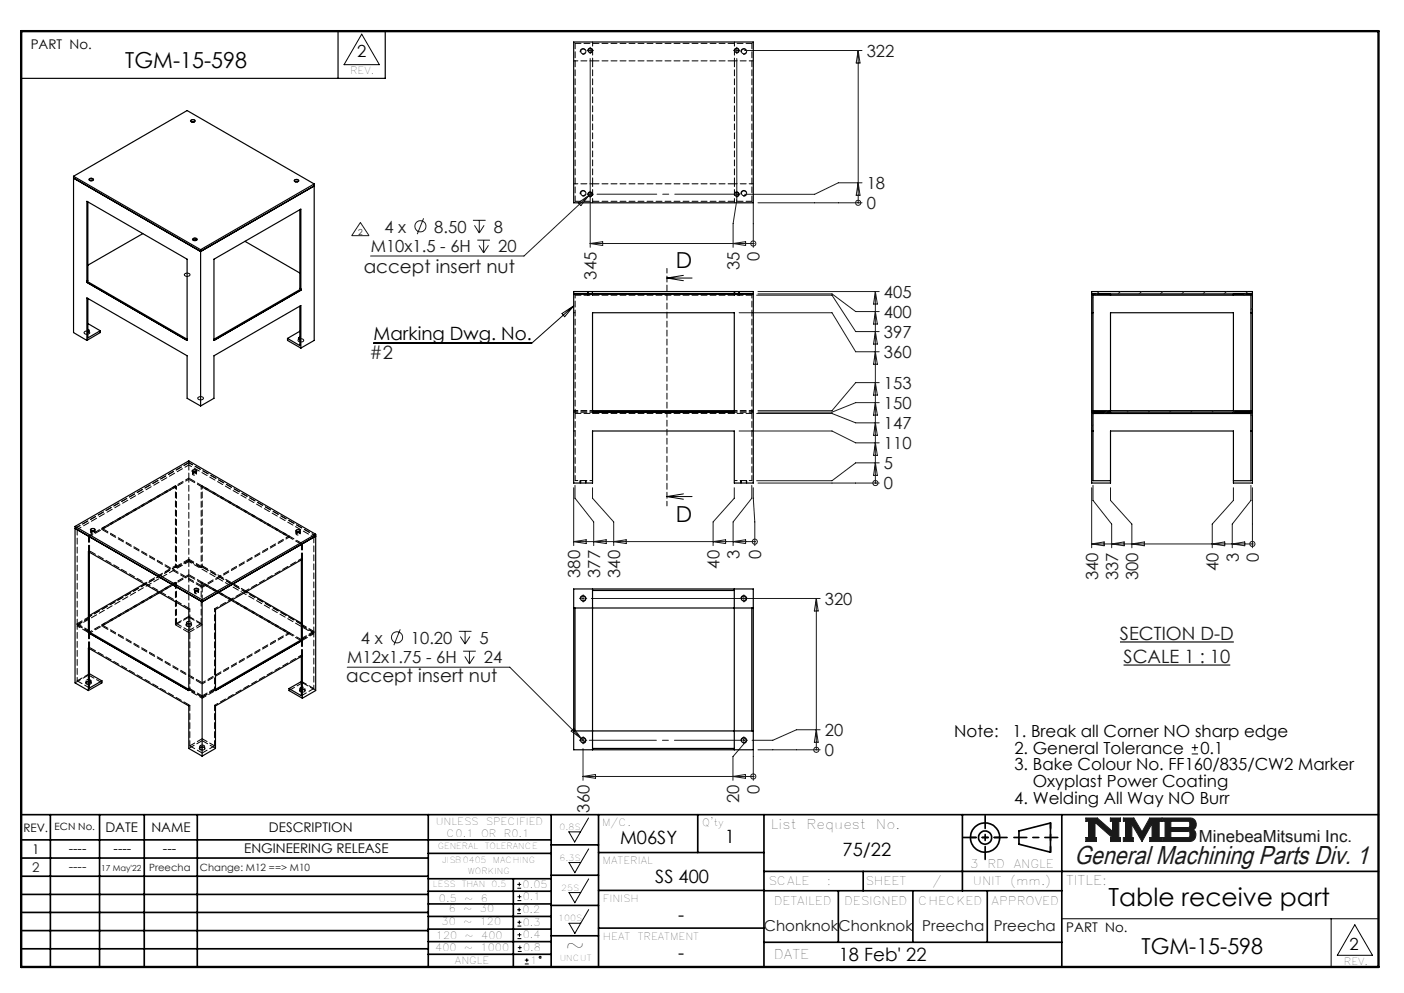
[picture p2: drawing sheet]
<svg xmlns="http://www.w3.org/2000/svg" width="297mm" height="210mm" viewBox="0 0 297 210" stroke-linecap="round" stroke-linejoin="round" font-family="sans-serif">
<g fill="none" stroke="#000" stroke-width=".35">
<path d="M4.5 172.3h287.1M4.5 177.6h112.1M10.7 172.3v32.2M21.1 172.3v32.2M30.5 172.3v32.2M41.7 172.3v32.2M90.6 172.3v32.2M116.6 172.3v32.2M116.6 178.7h10M126.6 172.3v32.2M147.6 172.3v8M161.6 172.3v32.2"/>
<path d="M203.6 172.3v16.1M215.5 175.7l6.7-1.6v6.1l-6.7-1.7zM224.6 172.3v32.2M4.5 185.3h86.1M4.5 181.5h86.1M4.5 189.2h86.1M4.5 193h86.1M4.5 196.8h86.1M90.6 199.1h26M90.6 193.8h26M90.6 188.5h26M90.6 191.2h26"/>
<path d="M90.6 180.5h26M90.6 185.8h26M90.6 196.5h26M108.6 185.8v18.5M116.6 185.1h10M116.6 191.5h10M116.6 197.9h10M126.6 196.3h35M126.6 188.3h35M126.6 180.3h35M161.6 184.3h130M161.6 199.3h63"/>
<path d="M161.6 188.4h63M177.3 188.4v10.9M182.6 184.3v4.1M193.1 188.4v10.9M208.8 188.4v10.9M4.5 200.7h86.1M90.6 201.8h26"/>
<circle cx="208.4" cy="177.1" r="3.1"/>
<circle cx="208.4" cy="177.1" r="1.4"/>
</g>
<path d="M229.7 173h2.4l3.2 2.8v-2.1h-.4v-.7h2.1v.7h-.3v3.4h.3v.9h-2.1v-.8h.4l-3.7-3.3v3.3h.4v.8h-2.3v-.9h.6v-3.4h-.6zM237.6 173h2.3l1.7 2.9 1.6-2.9h2.5v.7h-.5v3.4h.5v.9h-2.5v-.9h.5v-2.9l-2.1 3.8-2.2-3.7v2.9h.3v.8h-2.1v-.9h.5v-3.4h-.5zM245.9 173h5.9a1.35 1.35 0 0 1 1.2 1.1 1.35 1.35 0 0 1-.6 1.4 1.35 1.35 0 0 1 .5 1.5 1.35 1.35 0 0 1-1.2 1h-5.8v-.9h.6v-3.4h-.6zM247.7 173.7h3.7l.3 .2v.9l-.3 .2h-3.7zM247.7 175.9h3.8l.2 .1v.8l-.3 .3h-3.7z" fill="none" stroke="#191924" stroke-width=".21"/>
<path d="M76.5 7.2l3.8 6.5h-7.5zM120.3 175.9h2.5l-1.2 2.2zM124.5 173l-1.7 2.9M124.5 179.5l-1.7 2.9M120.4 182.4h2.4l-1.2 2.2zM120.4 188.8h2.4l-1.2 2.1zM120.4 195.3h2.4l-1.2 2.1zM124.5 185.9l-1.7 2.9M124.5 192.4l-1.7 2.9M224.6 194.3h67M281.6 194.3v10.2M286.6 195.6l3.7 6.4h-7.4z" fill="none" stroke="#000" stroke-width=".21"/>
<path d="M4.5 6.6h287.1" fill="none" stroke="#000" stroke-width=".21" stroke-dasharray="6.3 1.3 1.3 1.3" stroke-dashoffset="1.9"/>
<path d="M71.5 6.6v10M81.5 6.6v10h-77" fill="none" stroke="#000" stroke-width=".25"/>
<path d="M205.3 177.1h6.2M222.2 174v6.2" fill="none" stroke="#000" stroke-width=".35" stroke-dasharray="15.2 1.3 1.3 1.3" stroke-dashoffset="14.1"/>
<path d="M203.8 177.1h9.2M208.4 172.5v9.2M214.5 177.1h9.3" fill="none" stroke="#000" stroke-width=".35" stroke-dasharray="15.2 1.3 1.3 1.3" stroke-dashoffset="12.5"/>
<path d="M4.5 6.6h287.1v197.9h-287.1z" fill="none" stroke="#000" stroke-width=".5"/>
<path d="M229.7 173v.7h.6v3.4h-.6v.9h2.3v-.8h-.4v-3.3l3.7 3.3h-.4v.8h2.1v-.9h-.3v-3.4h.3v-.7h-2.1v.7h.4v2.1l-3.2-2.8zM237.6 173v.7h.5v3.4h-.5v.9h2.1v-.8h-.3v-2.9l2.2 3.7 2.1-3.8v2.9h-.5v.9h2.5v-.9h-.5v-3.4h.5v-.7h-2.5l-1.6 2.9-1.7-2.9zM247.7 175.9h3.8l.2 .1v.8l-.3 .3h-3.7zM245.9 173v.7h.6v3.4h-.6v.9l6.2-.1 .6-.5 .3-.6-.1-.8-.5-.5a1.34 1.34 0 0 0 .6-1.4 1.34 1.34 0 0 0-1.2-1.1zM247.7 173.7h3.7l.3 .2v.9l-.2 .2h-3.8z" fill-rule="evenodd" fill="#191924"/>
<g fill="none" stroke="#191924" stroke-width=".21">
<path d="M124.6 10.7h.5M124.8 10.4v.5M124.8 12.4v39.9M155.6 10.7h.5M155.9 10.4v.5M155.9 12.4v29.9l-.8 5v5M157.5 10.7h24.9M181.5 10.7v32.2M181.5 10.7l.4 2.6h-.8zM181.5 38.7l.4 2.6h-.8zM182.4 38.7h-5.1l-5 2.4h-14.8M76.2 47.1l1.9 2.7h-3.7z"/>
<path d="M89.6 46.2l-1.3 3.3M100 46.6h2.7M100.4 47.7l1 1.6M101 50.8h2.6M101.3 51.9l1 1.6M101.4 46.6v2.7M102.3 50.8v2.7M102.4 47.7l-1 1.6M103.3 51.9l-1 1.6M122.3 42.9l2.2-1.5-1.6 2.1zM124.5 41.4l-13.7 12.7h-32.4M124.6 41.1h.5"/>
<path d="M124.8 51.5h34.5M124.8 51.5l2.7-.4v.8zM125.2 40.8l-.7 .6M155.1 51.5l2.6-.4v.8zM155.6 41.1h.5M159.3 51.5h.1M159.3 42.9v9.4M160.3 42.9h22.1M181.5 42.9h.1M156.4 66.1h19.6l5 8.3h5M160.1 62.4h15.9l5 7.7h5M160.3 62.2h15.7l5 3.7h5"/>
<path d="M160.3 61.7h25.7M185.2 61.7v40.5M185.2 74.4l.4 2.6h-.8zM185.2 65.9l.4 2.6h-.8zM185.2 61.7l.4 2.6h-.8zM185.2 70.1l.4 2.7h-.8zM231.2 62.9l-.3 .3M232.5 61.7l-.8 .7M237 61.7l-.5 .5M241.5 61.7l-.5 .5M246 61.7l-.5 .5M250.5 61.7l-.5 .5"/>
<path d="M255 61.7l-.5 .5M259.4 61.7l-.5 .5M263.9 61.7l-.8 .7M264.9 65.1l-.3 .3M156.4 91.1h19.6l5 2.6h5M160.1 87.4h15.9l5 2h5M185.2 93.7l.4 2.6h-.8zM185.2 85.2l.4 2.6h-.8zM185.2 80.9l.4 2.7h-.8zM185.2 97.9l.4 2.6h-.8zM185.2 89.4l.4 2.7h-.8zM186 85.2h-5l-5 2h-15.7"/>
<path d="M186 80.9h-5l-5 5.9h-15.7M186 97.9h-5l-5 3.8h-15.9M231.2 89.9l-.3 .3M234.2 86.8l-.6 .6M238.7 86.8l-.3 .4M243.2 86.8l-.3 .4M247.7 86.8l-.3 .4M252.2 86.8l-.3 .4M256.7 86.8l-.3 .4M261.2 86.8l-.3 .4M264.9 87.6l-.3 .3M121.4 114.5h38.3"/>
<path d="M121.4 103.1v12.3M121.4 114.5l2.6-.3v.8zM121.6 102.6v2.8l4 5v5M125.3 103.1v2.3l4.5 5v5M125.6 114.5l2.6-.3v.8zM129.8 114.5l2.7-.3v.8zM150.8 114.5l2.7-.3v.8zM155.1 114.5l2.6-.3v.8zM155.3 103.1v2.3l-4.5 5v5M159 102.6v2.8l-3.9 5v5M159.3 103.1l.4 7.3v5M159.7 114.5h.1"/>
<path d="M160.3 102.2h25.7M185.2 102.2h.1M230.9 115h34M230.9 103.1v12.7M230.9 115l2.7-.4v.8zM231.2 102.6v3.2l4 5v5M234.9 103.1v2.7l4.5 5v5M235.2 115l2.6-.4v.8zM239.4 115l2.7-.4v.8zM256.4 115l2.7-.4v.8zM260.7 115l2.6-.4v.8zM260.9 103.1v2.7l-4.5 5v5"/>
<path d="M264.6 102.6v3.2l-3.9 5v5M264.9 115h.1M264.9 103.1v12.7M84.7 133.1l-1.4 3.3M97 133.5h2.7M97.4 134.6l1 1.6M98 137.7h2.6M98.3 138.8l1 1.6M98.4 133.5v2.7M99.3 137.7v2.7M99.4 134.6l-1 1.6M100.3 138.8l-1 1.6"/>
<path d="M123.1 126.6h.5M123.3 126.3v.5M125.1 126.6h48.4M157.3 126.3v.5M172.7 126.6v32M172.7 126.6l.4 2.6h-.8zM73.4 141.1h34.4l15.9 15.8M121.4 154l1.6 2.2-2.2-1.6zM123.1 156.6h.5M123.3 156.3v.5M123.3 158.3v6.7M157.1 156.6h.5"/>
<path d="M157.3 156.3v.5M157.3 157.3l-2.3 2.7v5M159.3 158.6v6.4M160.3 158.6h13.2M172.7 158.6h.1M172.7 154.3l.4 2.7h-.8zM173.5 154.3h-5l-5 2.3h-4.4M123.3 164.2h36M123.3 164.2l2.7-.4v.8zM155 164.2l2.7-.4v.8zM159.3 164.2h.1"/>
<circle cx="88.9" cy="47.9" r="1.18"/>
<circle cx="159.3" cy="51.5" r=".54"/>
<circle cx="181.5" cy="42.9" r=".54"/>
<circle cx="159.7" cy="114.5" r=".55"/>
<circle cx="185.2" cy="102.2" r=".55"/>
<circle cx="264.9" cy="115" r=".54"/>
<circle cx="84" cy="134.8" r="1.18"/>
<circle cx="172.7" cy="158.6" r=".54"/>
<circle cx="159.3" cy="164.2" r=".54"/>
</g>
<path d="M236.9 135.8h24.1M237.7 140.6h22.6" fill="none" stroke="#000" stroke-width=".24"/>
<g fill="none" stroke="#000" stroke-width=".21">
<path d="M122.8 11a.59 .59 0 0 1 .5-.7 .59 .59 0 0 1 .6 .6 .59 .59 0 0 1-.7 .6M124.4 10.8a.51 .51 0 0 1 .4-.6 .51 .51 0 0 1 .5 .5 .51 .51 0 0 1-.6 .5M155.4 10.8a.51 .51 0 0 1 .4-.6 .51 .51 0 0 1 .6 .5 .51 .51 0 0 1-.7 .5M156.8 11a.59 .59 0 0 1 .5-.7 .59 .59 0 0 1 .6 .6 .59 .59 0 0 1-.7 .6M18.9 37.8l.4-.1a.34 .34 0 0 1 .5 .2 .34 .34 0 0 1-.5 .4l-.3-.1a.23 .23 0 0 1-.2-.2 .23 .23 0 0 1 .1-.2zM40.4 25.4a.42 .42 0 0 1 .6-.2 .42 .42 0 0 1 .2 .6h-.7l-.2-.2zM62.2 38.1a.52 .52 0 0 1 .6-.2 .52 .52 0 0 1 .4 .4l-.7 .2zM39.1 58a.67 .67 0 0 1 1.1 .2 .6 .6 0 0 1-.7 .3 .6 .6 0 0 1-.4-.5zM40.7 50.5a.54 .54 0 0 1 .6-.2 .54 .54 0 0 1 .4 .4l-.7 .2-.3-.2zM122.8 41.1a.6 .6 0 0 1 .5-.8 .6 .6 0 0 1 .6 .7 .6 .6 0 0 1-.7 .5M124.4 41.2a.51 .51 0 0 1 .4-.6 .51 .51 0 0 1 .5 .5 .51 .51 0 0 1-.6 .5M141.1 58.8h5.3"/>
<path d="M141.1 58.8l3.5 .6M144.6 58.2l-3.5 .6M155.4 41.2a.51 .51 0 0 1 .4-.6 .51 .51 0 0 1 .6 .5 .51 .51 0 0 1-.7 .5M156.8 41.1a.6 .6 0 0 1 .5-.8 .6 .6 0 0 1 .7 .7 .6 .6 0 0 1-.8 .5M17.9 70.2a.62 .62 0 0 1 .6-.2 .62 .62 0 0 1 .4 .5 .64 .64 0 0 1-.6 .2 .64 .64 0 0 1-.5-.4zM63.1 71.9a.63 .63 0 0 1 .6-.3 .63 .63 0 0 1 .5 .5 .65 .65 0 0 1-.6 .2 .65 .65 0 0 1-.5-.4zM118.9 66.3l2.5-1.6-1.9 2.3zM121.4 64.7l-8.9 7.9h-33.5M124.4 61.7v.7M125.3 61.7v.7M155.3 61.7v.7M156.4 61.7v.7"/>
<path d="M40.7 99.5a.48 .48 0 0 1 .5-.2 .48 .48 0 0 1 .4 .5l-.7 .1a.27 .27 0 0 1-.2-.1 .27 .27 0 0 1 0-.3zM41.8 84.1a.67 .67 0 0 1 1.2 .2 .67 .67 0 0 1-1.2-.2zM19.2 111.9h.1a.42 .42 0 0 1 .5-.2 .42 .42 0 0 1 .2 .5l-.6 .1a.24 .24 0 0 1-.2-.1 .24 .24 0 0 1 0-.3zM62.6 112.1a.46 .46 0 0 1 .5-.1 .46 .46 0 0 1 .4 .4l-.7 .1-.3-.2zM122.7 101.7v.5M123.9 101.7v.5M141.1 105h5.3M141.1 105l3.5 .6M144.6 104.4l-3.5 .6M156.7 101.7v.5M157.9 101.7v.5M39.4 132a.64 .64 0 0 1 .6-.2 .64 .64 0 0 1 .5 .4 .61 .61 0 0 1-.6 .3 .61 .61 0 0 1-.5-.5z"/>
<path d="M41.1 124.6a.53 .53 0 0 1 .5-.2 .53 .53 0 0 1 .4 .4l-.5 .2-.3-.1zM122.8 126.7a.6 .6 0 0 1 .5-.7 .6 .6 0 0 1 .6 .7 .6 .6 0 0 1-.7 .5M156.8 126.7a.6 .6 0 0 1 .5-.7 .6 .6 0 0 1 .7 .7 .6 .6 0 0 1-.8 .5M18.2 144.2a.6 .6 0 0 1 .7-.2 .6 .6 0 0 1 .4 .6 .66 .66 0 0 1-1.2-.3zM42.2 158.1a.65 .65 0 0 1 .6-.2 .65 .65 0 0 1 .5 .5 .65 .65 0 0 1-.6 .2 .65 .65 0 0 1-.5-.5zM63.5 145.8a.6 .6 0 0 1 .6-.2 .6 .6 0 0 1 .4 .6 .67 .67 0 0 1-1.1-.2zM122.8 156.7a.6 .6 0 0 1 .5-.7 .6 .6 0 0 1 .6 .6 .6 .6 0 0 1-.7 .6M156.8 156.7a.6 .6 0 0 1 .5-.7 .6 .6 0 0 1 .7 .6 .6 .6 0 0 1-.8 .6M252.1 159.4h1.3M252.1 158.1h1.3M252.8 157.4v1.4M109.4 193.2h.8"/>
<path d="M109.4 192.4h.8M109.4 187.8h.8M109.4 187h.8M109.5 198.5h.8M109.5 197.7h.8M109.5 195.9h.8M109.5 195h.8M109.5 190.5h.8M109.5 189.6h.8M109.8 192v.8M109.9 194.7v.8M109.9 186.6v.8"/>
<path d="M109.9 189.2v.8M109.9 197.3v.8M110 200v.8M109.5 201.2h.8M109.5 200.4h.8M111 203.9h.8M111 203.1h.8M111.4 202.7v.8"/>
<circle cx="114.3" cy="202.5" r=".2"/>
</g>
<path d="M141.1 56.8v50.2M39.9 98.3l-23.6 13.7M39.9 118.8l-23.6 13.6M39.6 131.5a.44 .44 0 0 1 .5-.1 .44 .44 0 0 1 .3 .5 .49 .49 0 0 1-.6 .1 .49 .49 0 0 1-.3-.4l.1-.1M39.6 131.9a.44 .44 0 0 1 .5-.1 .44 .44 0 0 1 .3 .5 .49 .49 0 0 1-.6 .2 .49 .49 0 0 1-.3-.5l.1-.1M42.8 127.2l23.6-13.6M42.8 124.2v2.6M66.4 134l-23.6 13.7M42.4 157.7a.32 .32 0 0 0 0 .4 .32 .32 0 0 0 .4 .1 .33 .33 0 0 0 .5-.4 .33 .33 0 0 0-.5-.2l-.4 .1M42.4 158.1a.44 .44 0 0 1 .5-.2 .44 .44 0 0 1 .3 .5 .49 .49 0 0 1-.6 .2 .49 .49 0 0 1-.3-.5h.1" fill="none" stroke="#000" stroke-width=".21" stroke-dasharray="1.3 .6" stroke-dashoffset=".3"/>
<g fill="none" stroke="#191924" stroke-width=".21" stroke-dasharray="15.2 1.3 1.3 1.3">
<path d="M124.4 10.7h-.2M124.9 10.2v-.2M124.9 11.2v.1M125.4 10.7h.1M155.4 10.7h-.2M155.9 10.2v-.2M155.9 11.2v.1M156.4 10.7h.1M124.4 41.1h-.2M124.9 40.6v-.2M124.9 41.6v.1M125.4 41.1h.1"/>
<path d="M155.9 40.6v-.2M155.9 41.6v.1M156.4 41.1h.1M122.9 126.6h-.3M123.4 126.1v-.3M123.4 127.1v.2M123.9 126.6h.2M156.9 126.6h-.3M157.4 126.1v-.3M157.4 127.1v.2M157.9 126.6h.2M122.9 156.6h-.3"/>
<path d="M123.4 156.1v-.3M123.4 157.1v.2M123.9 156.6h.2M157.4 156.1v-.3M157.4 157.1v.2M157.9 156.6h.2"/>
</g>
<path d="M155.4 41.1h-29.1" fill="none" stroke="#191924" stroke-width=".21" stroke-dasharray="15.2 1.3 1.3 1.3" stroke-dashoffset="2.6"/>
<path d="M156.9 156.6h-32.2" fill="none" stroke="#191924" stroke-width=".21" stroke-dasharray="15.2 1.3 1.3 1.3" stroke-dashoffset="1"/>
<g fill="none" stroke="#000" stroke-width=".25">
<path d="M121.4 8.9h37.9v34h-37.9zM15.6 37.3v33l2.8 1.7M15.6 37.7l26.8 15.5 24.1-13.9M15.6 37.3l24-13.9 26.9 15.5M15.6 37.3l26.8 15.5M19 37.8a.34 .34 0 0 1 .5-.1 .34 .34 0 0 1 .1 .5 .44 .44 0 0 1-.7-.3zM19.1 38.2h.4zM40.5 25.4a.39 .39 0 0 1 .4-.1 .39 .39 0 0 1 .3 .4 .39 .39 0 0 1-.5 .1 .39 .39 0 0 1-.2-.4zM40.6 25.8h.4zM62.4 38.1l.1-.1a.41 .41 0 0 1 .6 .3l-.1 .1a.36 .36 0 0 1-.5 .1 .36 .36 0 0 1-.1-.4zM62.5 38.4h.5zM66.5 38.9v33.1l-2.9 1.6"/>
<path d="M66.5 38.9l-24.1 13.9M18.4 42.6l21.2 12.2v17.2l-21.2-12.3zM18.6 42.7v16.7l-.2 .1 21.2 12.2M30.2 49.4l-11.6 6.7M40.8 50.5a.43 .43 0 0 1 .5-.1 .43 .43 0 0 1 .3 .4h-.1a.43 .43 0 0 1-.7-.3zM41 50.8h.5zM42.4 52.8v33.1M45.3 54.8l18.3-10.6v17.2l-18.3 10.6zM51.8 51l11.6 6.7M63.4 44.3v16.7l.2 .1-18.3 10.6M18.4 72v-9l21.2 12.2v9l2.8 1.7M18.6 69.7a.27 .27 0 0 1 .3 .2 .27 .27 0 0 1-.3 .3"/>
<path d="M18.6 70.1l.2 .1M18.6 63.1v8.4l2.6-1.6M18.6 68.4l2.6 1.5M21.2 69.9v.4l-2.8 1.7M60.8 71.6v.4l2.8 1.6M63.4 71.3a.28 .28 0 0 0-.3 .3 .28 .28 0 0 0 .3 .3M63.4 71.7l-.1 .1M63.4 64.8v8.3l-2.6-1.5M63.4 70.1l-2.6 1.5M63.6 73.6v-9l-18.3 10.6v9l-2.9 1.7M121.4 61.7h37.9v40.5h-4v-11.1h-30v11.1h-3.9zM121.4 62.2h37.9"/>
<path d="M125.3 66.1h30v21.1h-30zM230.9 66.1h.3M230.9 61.7h34v40.5h-4v-11.1h-26v11.1h-4zM230.9 62.2h34M234.9 62.2v.2M260.9 62.2v.2M264.6 66.1h.3M40.8 99.5a.42 .42 0 0 1 .4-.2 .42 .42 0 0 1 .3 .4 .4 .4 0 0 1-.5 .2 .4 .4 0 0 1-.2-.4zM40.9 99.8h.5zM125.3 86.8h30M230.9 87.2h34M230.9 91.1h.3"/>
<path d="M230.9 86.8h34M231.2 86.8v-24.4h33.4v24.4M234.9 86.8v-20.7h26v20.7M234.9 87.2v.2M260.9 87.2v.2M264.6 91.1h.3M15.9 111.3v33.1l2.8 1.6M15.9 111.8l26.9 15.5 24-13.9M15.9 111.3l24-13.8 26.9 15.5M15.9 111.3l26.9 15.6M18.7 116.7l21.2 12.2v17.1l-21.2-12.2zM18.9 116.8v16.6l-.2 .2 21.2 12.2"/>
<path d="M19.2 112a.37 .37 0 0 1 .5-.3 .37 .37 0 0 1 .2 .5h-.1a.4 .4 0 0 1-.6-.2zM19.4 112.2h.5zM62.7 112.1a.36 .36 0 0 1 .5-.1 .36 .36 0 0 1 .2 .5h-.1a.32 .32 0 0 1-.5 0 .32 .32 0 0 1-.1-.4zM62.9 112.5h.4zM63.7 118.4v16.7l.3 .1-18.4 10.6M66.8 113v33l-2.8 1.7M66.8 113l-24 13.9M234.9 101.7h-3.7v-14.3h33.4v14.3h-3.7M18.9 137.2v8.3l2.7-1.5M30.5 123.5l-11.6 6.7M41.2 124.5h.1a.41 .41 0 0 1 .6 .3 .41 .41 0 0 1-.4 .2 .41 .41 0 0 1-.3-.5zM41.3 124.9h.5z"/>
<path d="M42.8 126.9v33M45.6 128.9l18.4-10.6v17.1l-18.4 10.6zM52.1 125.1l11.6 6.7M63.7 138.8v8.3l-2.6-1.5M121.4 124.6h37.9v34h-37.9zM121.4 128.6h37.9M121.6 128.6v26M125.3 124.6v34M125.3 124.9h30M155.3 124.6v34M159 128.6v26M18.7 146v-9l21.2 12.3v9l2.9 1.6"/>
<path d="M18.9 143.7a.28 .28 0 0 1 .3 .3 .28 .28 0 0 1-.3 .3M18.9 144.1l.2 .1M18.9 142.5l2.7 1.5M21.6 144v.4l-2.9 1.6M61.1 145.6v.4l2.9 1.7M63.7 145.4a.27 .27 0 0 0-.3 .2 .27 .27 0 0 0 .3 .3M63.7 145.8h-.1M63.7 144.1l-2.6 1.5M64 147.7v-9l-18.4 10.6v9l-2.8 1.6M121.4 154.6h37.9M125.3 158.3h30"/>
<circle cx="124.8" cy="10.7" r=".43"/>
<circle cx="155.9" cy="10.7" r=".43"/>
<circle cx="124.9" cy="41.1" r=".42"/>
<circle cx="155.9" cy="41.1" r=".42"/>
<circle cx="123.4" cy="126.6" r=".52"/>
<circle cx="157.4" cy="126.6" r=".51"/>
<circle cx="123.3" cy="156.6" r=".51"/>
<circle cx="157.3" cy="156.6" r=".5"/>
</g>
<g fill="none" stroke="#000" stroke-width=".21" stroke-dasharray="1.3 .6">
<path d="M121.7 12.9h-.3M122.9 10.9a.51 .51 0 0 1 .7-.5 .51 .51 0 0 1 .1 .9 .51 .51 0 0 1-.8-.3v-.1M125.4 8.9v.3M155.4 12.9v26M155.4 8.9v.3M156.9 10.9a.51 .51 0 0 1 .7-.5 .51 .51 0 0 1 .1 .9 .51 .51 0 0 1-.8-.3v-.1M159.1 9.2h-37.4M159.4 12.9h-.3M121.7 38.9h-.3M125.4 38.9v-26M159.4 38.9h-.3M122.9 40.9a.51 .51 0 0 1 .7-.5 .51 .51 0 0 1 .1 .9 .51 .51 0 0 1-.8-.3v-.1"/>
<path d="M125.4 42.6v.3M155.4 42.9v-.3M156.9 40.9a.51 .51 0 0 0 .7 .4 .51 .51 0 0 0 .1-.8 .51 .51 0 0 0-.8 .2v.2M159.1 42.6h-37.4M121.7 66.1h-.3M124.4 62.1v.3M124.4 61.6v.5M125.3 62.4v-.3M125.3 62.1v-.5M125.4 62.1v.3M155.4 62.4v-.3M155.4 62.1v.3"/>
<path d="M155.4 61.6v.5M156.3 62.4v-.3M156.3 62.1v-.5M159.1 62.4h-37.4M159.4 66.1h-.3M39.9 97.8v.5M39.9 97.4v.4M40.7 99.6v.4M40.8 99.8h.1M121.4 91.1h.3M121.4 86.8h.3M121.4 87.1h.3"/>
<path d="M121.7 87.4h37.4M121.7 87.1h-.3M121.7 86.8v.3M125.4 87.1v.3M155.4 87.4v-.3M159.1 91.1h.3M159.1 86.8v.3M159.1 86.8h.3M159.1 87.1h.3M159.4 87.1h-.3M18.7 113.4v3.2M18.9 116.5l-.2 .1"/>
<path d="M18.9 116.5v.2M18.9 113.5l-.2-.1M19.2 112.4v.3M19.2 112v.4M19.3 112.2h.1M20 112.6l.1-.2-.2-.2M20.1 112.7v-.3M20.1 112.4v-.4M21.6 111.7v.3M37.1 119.9l.2 .1M37.1 119.6v.3M37.3 102.9l-.2-.2"/>
<path d="M37.3 119.8l-.2-.2M37.3 119.8v.2M39.9 101.4v-.3M39.9 118.5v.3M39.9 118.3v.2M40.7 100v.3M41.4 100.2l.2-.2-.2-.2M41.6 100.3v-.3M41.6 100v-.4M42.6 119.8v.2M42.8 102.7l-.2 .2M42.8 119.6l-.2 .2"/>
<path d="M42.8 119.6v.3M42.8 119.9l-.2 .1M61.2 113.6v-.2M62.6 112.7v.2M62.6 112.3v.4M62.8 112.5h.1M63.4 112.8l.1-.2-.2-.1M63.5 112.9v-.2M63.5 112.7v-.4M63.8 118.1v.3M64 118.3l-.2-.2M64 115l-.2 .1"/>
<path d="M64 115v3.3M122.9 101.6v.5M123.9 102.1v-.5M156.9 101.6v.5M157.9 102.1v-.5M16.3 131.9v.2M18.7 133.8l.2-.1M18.7 133.8v3.2M18.7 133.8l.2 .1M18.7 130.3l.2 .1M18.7 130.5l.2 .1M18.9 130.6l-.2-.1"/>
<path d="M18.9 133.4v.3M18.9 136.9l-.2 .1M18.9 136.9v.3M18.9 130.1l-.2 .2M18.9 133.7l-.2 .1M21.6 132.1v.3M37.1 132.1l2.8 1.7M37.1 123.2v8.9M37.3 123.3l-.2-.1M37.3 120l-.2-.1M39.4 131.7v.4M39.9 128.9l.3-.2"/>
<path d="M39.9 121.8v-.3M39.9 133.8l2.9-1.7M39.9 130.5l-2.8 1.6M40.5 132.1v-.4M41.1 125.1v.2M41.1 124.7v.4M41.3 124.9h.1M41.9 125.2l.1-.2-.2-.1M42 125.3v-.2M42 125.1v-.4M42.6 120l.2-.1M42.8 124.2v-.2"/>
<path d="M42.8 123.2l-.2 .1M42.8 132.1l-2.9-1.6M45.6 128.9l-.2-.2M52.2 125.1l-9.4-5.5M61.2 133.8v.2M63.8 135.3l.2 .1M63.8 135v.3M63.8 138.6v.2M63.8 135.5l.2-.1M63.8 132l.2-.1M63.8 132.3l.2-.2M64 132.1l-.2 .2"/>
<path d="M64 138.7l-.2-.1M64 135.4v3.3M64 131.9l-.2-.1M64 135.4l-.2-.1M66.4 133.5v.3M18.2 144v.4M18.4 143.8l.5-.1M18.4 144.2l.5-.1M18.7 142.8l-2.8 1.6M19.2 144.4v-.4M21.6 144.4l-2.9-1.6M39.9 149.3l.3-.1"/>
<path d="M39.9 145.8l.3-.1M39.9 146l.3-.1M40.2 145.9l-.3 .1M40.2 145.7v.2M42.3 157.9v.4M42.8 156.6l-2.9 1.7M43.3 158.3v-.4M45.4 149.2l.2 .1M45.4 145.7l.2 .1M45.4 145.7v.2M45.4 145.9l.2 .1M45.6 146l-.2-.1"/>
<path d="M45.6 158.3l-2.8-1.7M63.5 145.6v.4M64 144.4l-2.8 1.6M64.5 146v-.4M66.8 146l-2.8-1.6"/>
</g>
<path d="M125.4 12.9h30M125.4 38.9h30M39.9 121.8v7.1" fill="none" stroke="#000" stroke-width=".21" stroke-dasharray="1.3 .6" stroke-dashoffset="-.1"/>
<g fill="none" stroke="#000" stroke-width=".21" stroke-dasharray="1.3 .6" stroke-dashoffset=".1">
<path d="M121.7 9.2v33.4M159.1 42.6v-33.4M39.9 97.8l-24 13.9M16.3 112v20.1M18.9 113.5v3M39.9 118.5l2.7 1.5M39.9 118.3l-2.6 1.5M39.9 118.5l-2.6 1.5M42.6 119.8l-2.7-1.5M63.8 115.1v3M66.4 113.6v20.2M16.3 132.1l2.6-1.5"/>
<path d="M16.3 131.9l2.6 1.5M16.3 132.1l2.6 1.6M18.9 133.7l-2.6-1.6M18.9 133.9v3M18.9 130.4l-2.6 1.5M18.9 130.6l-2.6 1.5M37.3 120l2.6-1.5M39.9 130.3l-2.6 1.6M39.9 133.4l-2.6-1.5M42.6 131.9l-2.7-1.6M42.6 131.9l-2.7 1.5M42.6 120l-2.7-1.5"/>
<path d="M63.8 132.3l2.6 1.5M63.8 135.5v3.1M63.8 135l2.6-1.5M63.8 135.3l2.6-1.5M66.4 133.8l-2.6 1.5M66.4 133.5l-2.6-1.5M66.4 133.8l-2.6-1.5M16.3 144l2.6 1.5M18.9 142.5l-2.6 1.5M40.2 157.7l2.6-1.5M40.2 157.7l2.6 1.5M40.2 145.7l2.6 1.5"/>
<path d="M40.2 145.9l2.6 1.5M42.8 147.4l-2.6-1.5M42.8 156.2l2.6 1.5M42.8 159.2l2.6-1.5M42.8 147.2l2.6-1.5M42.8 147.4l2.6-1.5M45.4 145.9l-2.6 1.5M63.8 147.1l2.6-1.5M66.4 145.6l-2.6-1.5"/>
</g>
<g fill="none" stroke="#000" stroke-width=".21" stroke-dasharray="1.3 .6" stroke-dashoffset=".7">
<path d="M125.4 12.9h-3.7M125.4 9.2v3.7M155.4 12.9v-3.7M159.1 12.9h-3.7M121.7 38.9h3.7M125.4 38.9v3.7M155.4 38.9h3.7M155.4 42.6v-3.7M121.7 62.4v24.7M159.1 62.4v24.7M121.7 86.8h3.7M121.7 87.1h3.7"/>
<path d="M125.4 87.1h-3.7M155.4 86.8h3.7M155.4 87.1h3.7M159.1 87.1h-3.7M121.7 101.6h3.7M155.4 101.6h3.7"/>
</g>
<path d="M39.9 98.3v2.8M121.7 87.4v14.2M159.1 87.4v14.2M39.9 118.8v2.7M37.3 123.3v8.6M42.6 123.3v8.6M40.2 149.2v8.5M45.4 149.2v8.5" fill="none" stroke="#000" stroke-width=".21" stroke-dasharray="1.3 .6" stroke-dashoffset=".2"/>
<path d="M66.8 113.4l-26.9-15.6M42.8 123.2v.8M63.8 145.8a.36 .36 0 0 1 .5-.1 .36 .36 0 0 1 0 .6 .4 .4 0 0 1-.5 0 .4 .4 0 0 1-.2-.5" fill="none" stroke="#000" stroke-width=".21" stroke-dasharray="1.3 .6" stroke-dashoffset=".4"/>
<g fill="none" stroke="#000" stroke-width=".21" stroke-dasharray="1.3 .6" stroke-dashoffset=".5">
<path d="M19.3 112.5a.38 .38 0 0 0 .3 .5 .38 .38 0 0 0 .5-.3 .5 .5 0 0 0-.8-.2M21.6 111.7l18.3-10.6M37.1 119.9l-18.4 10.6M37.1 102.7l-18.4 10.7M37.3 102.9l-18.4 10.6M39.9 101.4l-18.3 10.6M40.8 100.1a.38 .38 0 0 0 .3 .5 .38 .38 0 0 0 .5-.3 .5 .5 0 0 0-.8-.2M61.2 113.4l-18.4 10.6M61.2 113.6l-18.4 10.6M62.8 112.7a.38 .38 0 0 0 .2 .5 .38 .38 0 0 0 .5-.3 .5 .5 0 0 0-.7-.2M63.8 118.1l-18.4 10.6M37.1 123.2l-18.4 10.6"/>
<path d="M37.3 123.3l-18.4 10.6M39.9 121.5l-18.3 10.6M39.9 121.8l-18.3 10.6M41.3 125.1a.38 .38 0 0 0 .2 .5 .38 .38 0 0 0 .5-.3 .5 .5 0 0 0-.7-.2M61.2 133.8l-18.4 10.6M61.2 134l-18.4 10.6M63.8 138.6l-18.4 10.6"/>
</g>
<g fill="none" stroke="#000" stroke-width=".21" stroke-dasharray="1.3 .6" stroke-dashoffset="-.2">
<path d="M18.9 116.5l21.3 12.2M21.6 111.7l21.2 12.3M21.6 112l21.2 12.2M39.9 101.1l21.3 12.3M39.9 101.4l21.3 12.2M42.6 102.9l21.2 12.2M42.8 119.9l21.2 12.2M42.8 102.7l21.2 12.3M18.9 136.9l21.3 12.3M21.6 132.1l21.2 12.3M21.6 132.4l21.2 12.2M39.9 121.5l21.3 12.3"/>
<path d="M39.9 121.8l21.3 12.2M42.6 123.3l21.2 12.2M42.8 123.2l21.2 12.2M64 132.1l-21.2-12.2"/>
</g>
<path d="M41.4 99.8a.22 .22 0 0 1 .2 .3 .22 .22 0 0 1-.3 .1 .3 .3 0 0 1-.4 0 .3 .3 0 0 1-.1-.4M19.9 112.2a.22 .22 0 0 1 .2 .3 .22 .22 0 0 1-.3 .2 .3 .3 0 0 1-.4 0 .3 .3 0 0 1-.1-.5M63.3 112.5a.22 .22 0 0 1 .2 .2 .22 .22 0 0 1-.3 .2 .3 .3 0 0 1-.4 0 .3 .3 0 0 1 0-.4M41.8 124.9a.22 .22 0 0 1 .2 .2 .22 .22 0 0 1-.3 .2 .3 .3 0 0 1-.4 0 .3 .3 0 0 1 0-.4" fill="none" stroke="#000" stroke-width=".21" stroke-dasharray="1.3 .6" stroke-dashoffset=".8"/>
<g fill="none" stroke="#000" stroke-width=".21" stroke-dasharray="1.3 .6" stroke-dashoffset=".6">
<path d="M40.9 99.8a.22 .22 0 0 0-.2 .3 .22 .22 0 0 0 .3 .1h.4M19.4 112.2a.22 .22 0 0 0-.2 .3 .22 .22 0 0 0 .3 .1h.5M37.1 102.7v17.2M37.1 119.6l-6.6 3.8M37.3 102.9v17.1M39.9 101.4v17.1M42.6 102.9v17.1M42.8 102.7v17.2M62.8 112.5a.22 .22 0 0 0-.2 .2 .22 .22 0 0 0 .3 .2l.5-.1M66.4 113.6l-26.5-15.3M16.3 132.4l26.5 15.3M16.3 132.4v11.6"/>
<path d="M40.2 128.7v17.2M41.3 124.9a.22 .22 0 0 0-.2 .2 .22 .22 0 0 0 .3 .2l.5-.1M42.8 127.2l-26.5-15.2M45.4 128.7v17.2M66.4 134v11.6M66.4 134l-26.5-15.2M18.9 144.2v.1a.41 .41 0 0 1-.4 0 .41 .41 0 0 1-.2-.5h.1"/>
</g>
<path d="M19.1 144.2a.34 .34 0 0 1 0 .5 .34 .34 0 0 1-.5 0 .28 .28 0 0 1-.3-.1 .28 .28 0 0 1 .1-.4M63.8 145.3a.36 .36 0 0 1 .5 0 .36 .36 0 0 1 0 .5l-.5 .1" fill="none" stroke="#000" stroke-width=".21" stroke-dasharray="1.3 .6" stroke-dashoffset=".9"/>
<text font-size="5.5" fill="#191924" x="227.3" y="182.7">General Machining Parts Div. 1</text>
<text font-size="5.3" x="234.5" y="191.7">Table receive part</text>
<text font-size="4.9" x="119.6" y="201.6">~</text>
<g font-size="4.7">
<text x="26.5" y="14.4">TGM-15-598</text>
<text x="143" y="56.7">D</text>
<text x="143" y="110.3">D</text>
<text x="241.5" y="201.7">TGM-15-598</text>
</g>
<g font-size="3.9" fill="#191924">
<text x="76.9" y="57.7">accept insert nut</text>
<text x="78.2" y="75.9">#2</text>
<text x="236.9" y="135.3">SECTION D-D</text>
<text x="237.7" y="140.2">SCALE 1 : 10</text>
<text x="73.2" y="144.1">accept insert nut</text>
</g>
<g font-size="3.9">
<text x="79" y="72">Marking Dwg. No.</text>
<text x="131.2" y="178.4">M06SY</text>
<text x="153.3" y="178.4">1</text>
<text x="178.2" y="181.1">75/22</text>
<text x="138.6" y="186.7">SS 400</text>
<text x="143.5" y="194.9">-</text>
<text x="143.5" y="202.9">-</text>
<text x="177.4" y="203.3">18 Feb' 22</text>
</g>
<g font-size="3.5">
<text x="75.6" y="12.1">2</text>
<text x="201.9" y="155.9">Note:</text>
<text x="214.2" y="155.9">1. Break all Corner NO sharp edge</text>
<text x="214.6" y="159.4">2. General Tolerance</text>
<text x="253.9" y="159.4">0.1</text>
<text x="214.6" y="162.9">3. Bake Colour No. FF160/835/CW2 Marker</text>
<text x="218.5" y="166.5">Oxyplast Power Coating</text>
<text x="214.6" y="170">4. Welding All Way NO Burr</text>
<text x="285.5" y="200.9">2</text>
</g>
<g font-size="3.5" fill="#191924">
<text x="183.3" y="12">322</text>
<text x="183.3" y="40">18</text>
<text x="183.3" y="44.2">0</text>
<text x="78.4" y="53.4">M10x1.5 - 6H</text>
<text x="81.3" y="49.2">4 x</text>
<text x="91.9" y="49.2">8.50</text>
<text x="104.4" y="49.2">8</text>
<text x="105.4" y="53.4">20</text>
<text x="126.2" y="59.1" transform="rotate(-90 126.2 59.1)">345</text>
<text x="156.4" y="57.2" transform="rotate(-90 156.4 57.2)">35</text>
<text x="160.7" y="55.2" transform="rotate(-90 160.7 55.2)">0</text>
<text x="187" y="63">405</text>
<text x="187" y="67.2">400</text>
<text x="187" y="71.5">397</text>
<text x="187" y="75.7">360</text>
<text x="187" y="82.2">153</text>
<text x="187" y="86.5">150</text>
<text x="187" y="95">110</text>
<text x="187" y="90.7">147</text>
<text x="187" y="99.2">5</text>
<text x="187" y="103.5">0</text>
<text x="156.5" y="118.3" transform="rotate(-90 156.5 118.3)">3</text>
<text x="161" y="118.3" transform="rotate(-90 161 118.3)">0</text>
<text x="262" y="118.8" transform="rotate(-90 262 118.8)">3</text>
<text x="266.3" y="118.8" transform="rotate(-90 266.3 118.8)">0</text>
<text x="122.7" y="122.2" transform="rotate(-90 122.7 122.2)">380</text>
<text x="126.9" y="122.2" transform="rotate(-90 126.9 122.2)">377</text>
<text x="131.2" y="122.2" transform="rotate(-90 131.2 122.2)">340</text>
<text x="152.2" y="120.2" transform="rotate(-90 152.2 120.2)">40</text>
<text x="232.3" y="122.7" transform="rotate(-90 232.3 122.7)">340</text>
<text x="236.5" y="122.7" transform="rotate(-90 236.5 122.7)">337</text>
<text x="240.8" y="122.7" transform="rotate(-90 240.8 122.7)">300</text>
<text x="257.8" y="120.7" transform="rotate(-90 257.8 120.7)">40</text>
<text x="174.5" y="127.9">320</text>
<text x="76.4" y="136.1">4 x</text>
<text x="86.9" y="136.1">10.20</text>
<text x="101.5" y="136.1">5</text>
<text x="73.5" y="140.3">M12x1.75 - 6H</text>
<text x="102.4" y="140.3">24</text>
<text x="174.5" y="155.6">20</text>
<text x="174.5" y="159.9">0</text>
<text x="160.7" y="167.9" transform="rotate(-90 160.7 167.9)">0</text>
<text x="124.7" y="171.8" transform="rotate(-90 124.7 171.8)">360</text>
<text x="156.4" y="169.9" transform="rotate(-90 156.4 169.9)">20</text>
<text x="253.6" y="178.1">MinebeaMitsumi Inc.</text>
</g>
<g font-size="3.2" fill="#191924">
<text x="161.6" y="196.8">Chonknok</text>
<text x="177.4" y="196.8">Chonknok</text>
<text x="195.1" y="196.8">Preecha</text>
<text x="210.2" y="196.8">Preecha</text>
</g>
<g font-size="2.8">
<text x="6.5" y="10.4">PART No.</text>
<text x="22.3" y="175.9">DATE</text>
<text x="32" y="175.9">NAME</text>
<text x="56.9" y="175.9">DESCRIPTION</text>
<text x="163.1" y="175.3">List</text>
<text x="170.6" y="175.3">Request</text>
<text x="185.3" y="175.3">No.</text>
<text x="6.8" y="180.6">1</text>
<text x="14.5" y="180.3">----</text>
<text x="24" y="180.3">----</text>
<text x="34.5" y="180.3">---</text>
<text x="51.7" y="180.3">ENGINEERING RELEASE</text>
<text x="225.5" y="187.2">TITLE:</text>
<text x="225.6" y="197.2">PART No.</text>
<text x="163.7" y="202.9">DATE</text>
</g>
<g font-size="2.8" fill="#191924">
<text x="6.8" y="184.4">2</text>
<text x="14.5" y="184.1">----</text>
</g>
<g font-size="2.5">
<text x="4.9" y="175.9">REV.</text>
<text x="205.2" y="183.5">3</text>
<text x="208.9" y="183.5">RD</text>
<text x="214.4" y="183.5">ANGLE</text>
<text x="162.5" y="187.2">SCALE</text>
<text x="163.7" y="191.4">DETAILED</text>
<text x="174.9" y="187.2">:</text>
<text x="178.6" y="191.4">DESIGNED</text>
<text x="183.1" y="187.2">SHEET</text>
<text x="194.2" y="191.4">CHECKED</text>
<text x="197.2" y="187.2">/</text>
<text x="205.8" y="187.2">UNIT</text>
<text x="209.8" y="191.4">APPROVED</text>
<text x="213.7" y="187.2">(mm.)</text>
</g>
<g font-size="2.1">
<text x="74.1" y="15.7">REV.</text>
<text x="11.6" y="175.6">ECN No.</text>
<text x="92.2" y="174.4">UNLESS</text>
<text x="94.5" y="177">C0.1</text>
<text x="101.8" y="177">OR</text>
<text x="102.8" y="174.4">SPECIFIED</text>
<text x="106.6" y="177">R0.1</text>
<text x="127.3" y="174.6">M/C.</text>
<text x="148.6" y="174.7">Q'ty</text>
<text x="127.5" y="182.7">MATERIAL</text>
<text x="92.8" y="190.7">0.5</text>
<text x="98.2" y="190.7">~</text>
<text x="101.7" y="190.7">6</text>
<text x="110.6" y="187.7">0.05</text>
<text x="110.6" y="190.4">0.1</text>
<text x="127.6" y="190.8">FINISH</text>
<text x="93.4" y="195.6">30</text>
<text x="94.9" y="193">6</text>
<text x="98" y="195.6">~</text>
<text x="98" y="193">~</text>
<text x="101.5" y="195.6">120</text>
<text x="101.5" y="193">30</text>
<text x="110.5" y="193.1">0.2</text>
<text x="110.6" y="195.8">0.3</text>
<text x="92.1" y="201">400</text>
<text x="92.2" y="198.5">120</text>
<text x="96.2" y="203.8">ANGLE</text>
<text x="98.2" y="201">~</text>
<text x="98.3" y="198.5">~</text>
<text x="101.7" y="201">1000</text>
<text x="101.8" y="198.5">400</text>
<text x="110.6" y="198.4">0.4</text>
<text x="110.7" y="201.1">0.8</text>
<text x="112.1" y="203.8">1</text>
<text x="127.6" y="198.9">HEAT</text>
<text x="134.9" y="198.9">TREATMENT</text>
<text x="284.3" y="204">REV.</text>
</g>
<g font-size="2.1" fill="#191924">
<text x="31.5" y="184.1">Preecha</text>
<text x="42.3" y="184.1">Change: M12 ==&gt; M10</text>
</g>
<g font-size="1.8" fill="#191924">
<text x="75.8" y="49.6">2</text>
<text x="21.4" y="184.1">17 May'22</text>
</g>
<g font-size="1.8">
<text x="92.6" y="179.6">GENERAL</text>
<text x="102.5" y="179.6">TOLERANCE</text>
<text x="118.4" y="175.5">0.8S</text>
<text x="93.5" y="182.6">JISB0405</text>
<text x="99" y="184.9">WORKING</text>
<text x="104.3" y="182.6">MACHING</text>
<text x="118.4" y="182">6.3S</text>
<text x="91.6" y="187.6">LESS</text>
<text x="97.7" y="187.6">THAN</text>
<text x="104" y="187.6">0.5</text>
<text x="118.7" y="188.3">25S</text>
<text x="118.1" y="194.8">100S</text>
<text x="118.4" y="203.3">UNCUT</text>
</g>
</svg>
